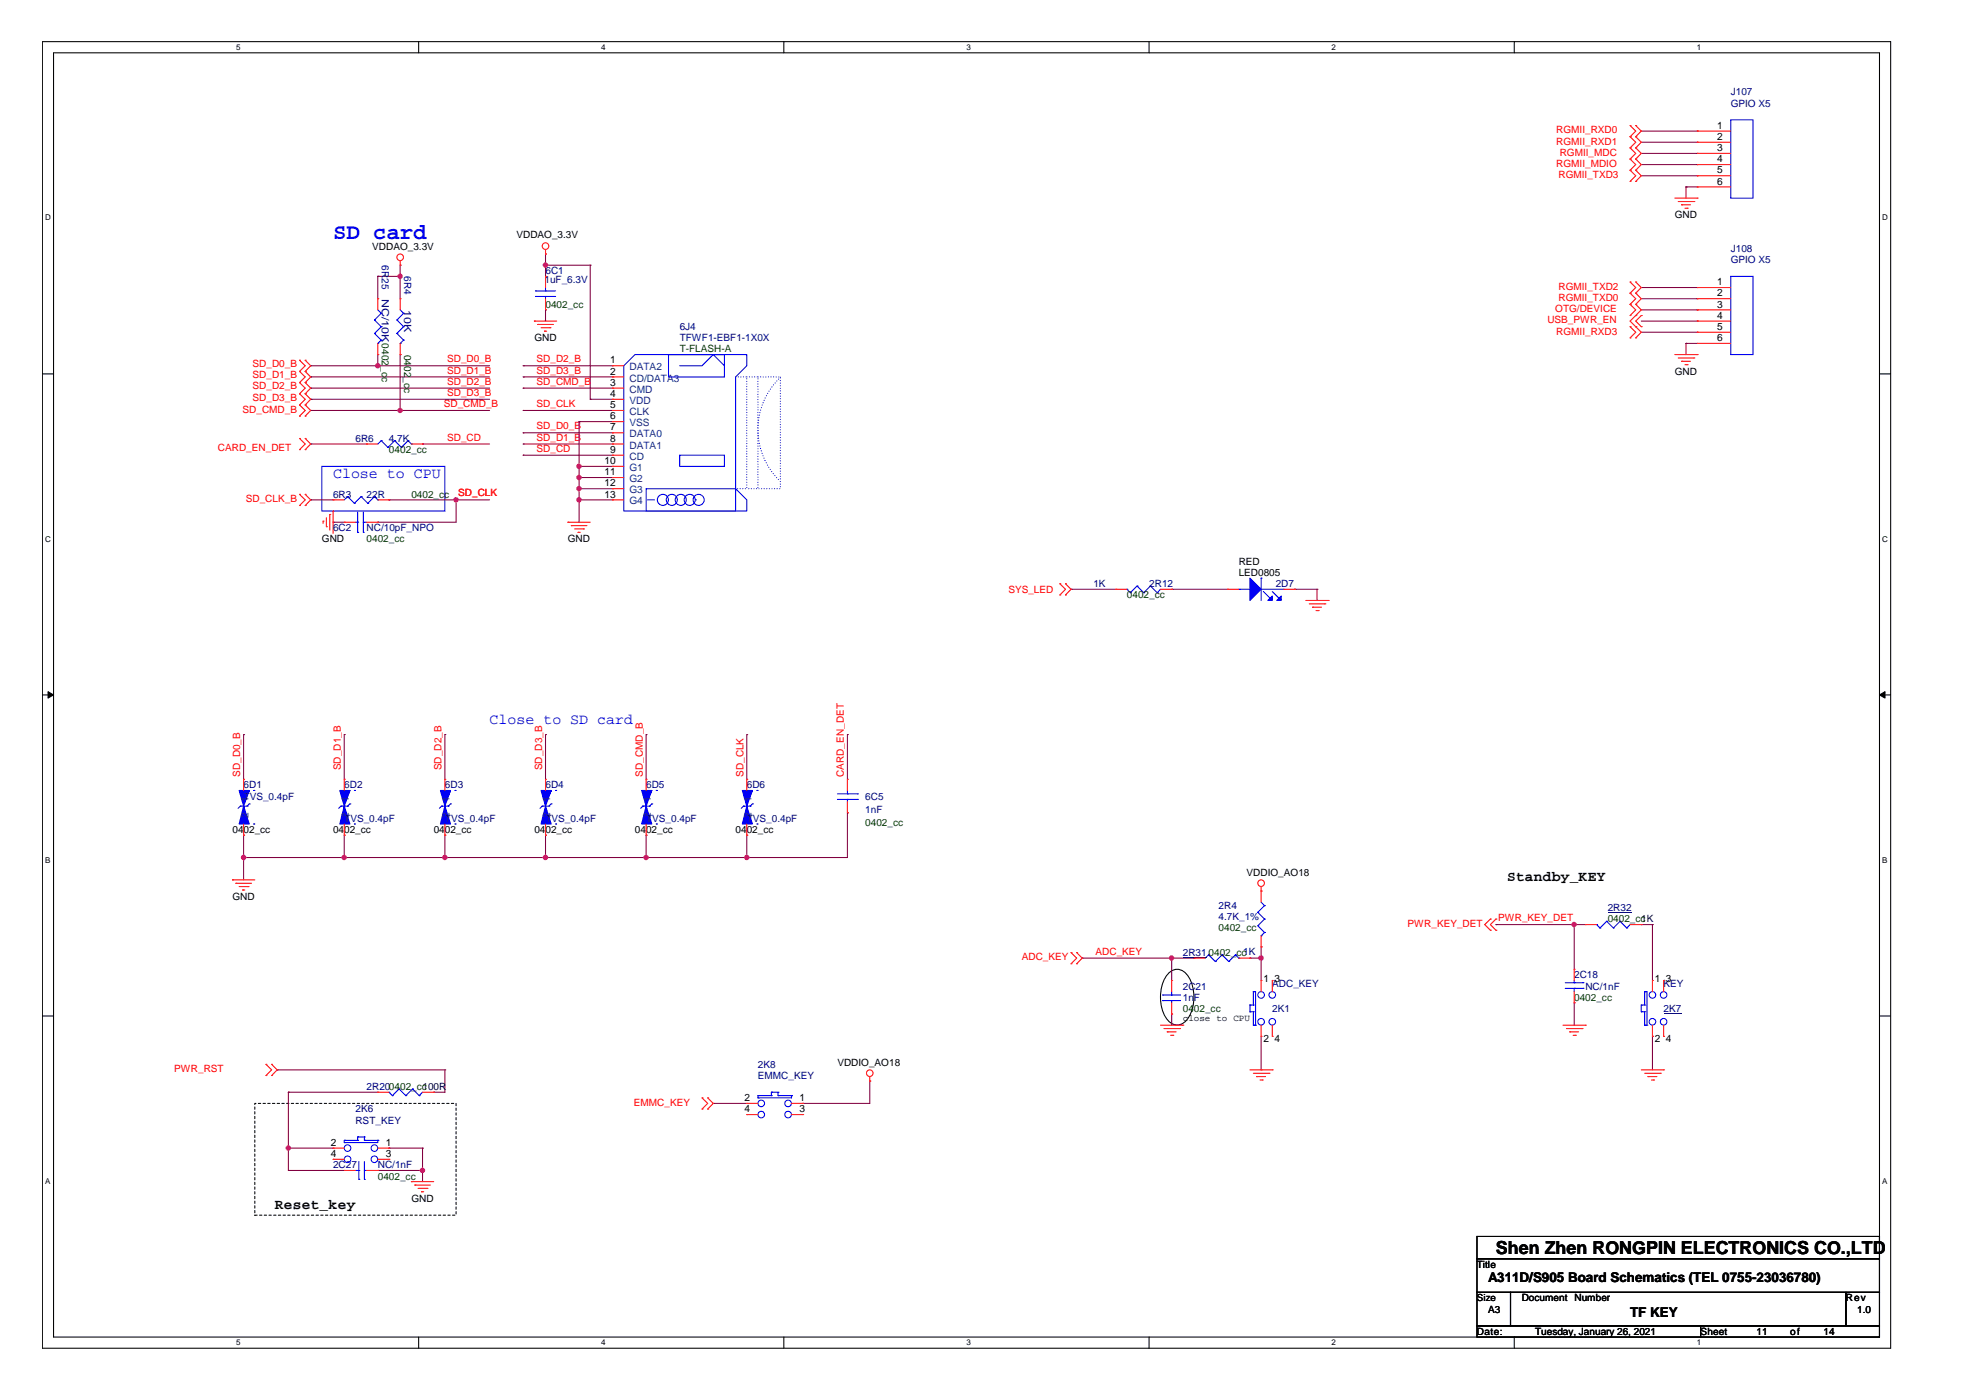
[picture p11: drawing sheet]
<svg xmlns="http://www.w3.org/2000/svg" width="297mm" height="210mm" viewBox="0 0 297 210" stroke-linecap="round" stroke-linejoin="round" font-family="sans-serif">
<path d="M6.3 6.2h277.1v195.9h-277.1zM8 7.9h273.7v192.6h-273.7z" fill="none" stroke="#000" stroke-width=".16"/>
<g fill="#fff">
<path d="M35.4 6.4h.7v1.4h-.7z"/>
<path d="M35.4 200.6h.7v1.4h-.7z"/>
</g>
<path d="M62.7 6.2v1.7M62.7 200.5v1.6" fill="none" stroke="#000" stroke-width=".16"/>
<g fill="#fff">
<path d="M90.1 6.4h.7v1.4h-.7z"/>
<path d="M90.1 200.6h.7v1.4h-.7z"/>
</g>
<path d="M117.5 6.2v1.7M117.5 200.5v1.6" fill="none" stroke="#000" stroke-width=".16"/>
<g fill="#fff">
<path d="M144.8 6.4h.7v1.4h-.7z"/>
<path d="M144.8 200.6h.7v1.4h-.7z"/>
</g>
<path d="M172.2 6.2v1.7M172.2 200.5v1.6" fill="none" stroke="#000" stroke-width=".16"/>
<g fill="#fff">
<path d="M199.6 6.4h.6v1.4h-.6z"/>
<path d="M199.6 200.6h.6v1.4h-.6z"/>
</g>
<path d="M226.9 6.2v1.7M226.9 200.5v1.6" fill="none" stroke="#000" stroke-width=".16"/>
<g fill="#fff">
<path d="M254.3 6.4h.7v1.4h-.7z"/>
<path d="M254.3 200.6h.7v1.4h-.7z"/>
<path d="M6.8 32h.8v1.3h-.8z"/>
<path d="M282.1 32h.9v1.3h-.9z"/>
<path d="M6.8 80.1h.8v1.4h-.8z"/>
<path d="M282.1 80.1h.9v1.4h-.9z"/>
</g>
<path d="M6.3 56.1h1.7M281.7 56.1h1.7" fill="none" stroke="#000" stroke-width=".16"/>
<g fill="#fff">
<path d="M6.8 128.3h.8v1.3h-.8z"/>
<path d="M282.1 128.3h.8v1.3h-.8z"/>
</g>
<path d="M6.3 104.2h1.7M281.7 104.2h1.7" fill="none" stroke="#000" stroke-width=".16"/>
<g fill="#000" stroke="#000" stroke-width=".15">
<path d="M7.2 103.7l.8 .5-.8 .5z" fill-rule="evenodd"/>
<path d="M281.7 104.2l.8-.5v1z" fill-rule="evenodd"/>
</g>
<g fill="#fff">
<path d="M6.8 176.4h.8v1.3h-.8z"/>
<path d="M282.1 176.4h.8v1.3h-.8z"/>
</g>
<path d="M6.3 152.3h1.7M175 146a1.83 1.83 0 0 1 3.2 .6 6.1 6.1 0 0 1-.4 6.4 1.73 1.73 0 0 1-2.8 0 6 6 0 0 1 0-7zM281.7 152.3h1.7M221.4 185.4h60.3v3.3h-60.3zM221.4 188.7h60.3v5.1h-60.3zM221.4 193.8h5v5h-5zM221.4 198.8h33.5v1.7h-33.5zM226.4 193.8h50.2v5h-50.2zM254.9 198.8h26.8v1.7h-26.8zM276.6 193.8h5.1v5h-5.1z" fill="none" stroke="#000" stroke-width=".16"/>
<g fill="none" stroke="#00f" stroke-width=".16">
<path d="M259.4 18h3.3v11.7h-3.3zM56.1 48h.1M56.1 50h.1M56.1 48l1 1M56.1 50l1 1M56.6 51.5h.1M56.6 46.5l.5 .5M57.1 47h.1M57.1 49h.1M57.1 51h.1M57.1 47l-1 1M57.1 49l-1 1"/>
<path d="M57.1 51l-.5 .5M59.5 48h.1M59.5 50h.1M59.5 48l1 1M59.5 50l1 1M60 51.5h.1M60 46.5l.5 .5M60.5 47h.1M60.5 49h.1M60.5 51h.1M60.5 47l-1 1M60.5 49l-1 1"/>
<path d="M60.5 51l-.5 .5M80.3 43.6h.1M80.3 44.5h.1M80.3 43.6h3M80.3 44.5h3M81.8 44.5h.1M81.8 43.6h.1M81.8 43.1v.5M81.8 44.5v.3M93.5 54.8l1.7-1.6h16.7v1.6l-1.7 1.7v16.8l1.7 1.6v1.7h-18.4zM100.2 53.2h8.4v3.3h-8.4zM101.9 54.8h3.3l1.7-1.6 1.7 1.6"/>
<path d="M259.4 41.4h3.3v11.8h-3.3zM48.2 69.9h18.5v6.7h-18.5zM52.1 74.5h.1M52.1 74.5l-.5 .4M52.1 74.5l1 1M53.1 75.5h.1M53.3 78.3h.3M53.6 78.3h.1M53.6 79.8h.1M53.6 76.8v3M54.1 74.5h.1M54.1 74.5l-1 1"/>
<path d="M54.1 74.5l1 1M54.5 79.8h.1M54.5 78.3h.1M54.5 78.3h.4M54.5 76.8v3M55.1 75.5h.1M56.1 74.5h.1M56.1 74.5l-1 1M56.1 74.5l.5 .4M56.6 74.9h.1M57.1 66.1h.1M57.1 66.1l-.5 .5"/>
<path d="M57.1 66.1l1 1M58.1 67.1h.1M59.1 66.1h.1M59.1 66.1l-1 1M59.1 66.1l1 1M60.1 67.1h.1M61.2 66.1h.1M61.2 66.1l-1.1 1M61.2 66.1l.4 .5M61.6 66.6h.1M96.8 73.3h13.4v3.3h-13.4zM101.9 68.2h6.7v1.7h-6.7z"/>
<path d="M168.9 88.4h.1M168.9 88.4l.5 .5M169.4 88.9h.1M170.4 87.9h.1M170.4 87.9l1 1M170.4 87.9l-1 1M171.4 88.9h.1M172.4 87.9h.1M172.4 87.9l1 1M172.4 87.9l-1 1M173.4 88.9h.1M173.9 88.4l-.5 .5"/>
<path d="M185.6 88.4h.1M185.6 88.4h1.7M189 86.7h.1M189 88.4h3.4M189 86.7v3.3M189.3 88.7l1 1M190.3 89.7h.1M190.7 88.7l1 1M191.7 89.7h.1M192.4 88.4h.1M38 118.5h.1M53.1 118.5h.1"/>
<path d="M68.2 118.5h.1M83.3 118.5h.1M98.4 118.5h.1M113.4 118.5h.1M125.5 119h3M125.5 119.9h3M127 119.9h.1M127 119h.1M127 118.5v.5M127 119.9v.3M128.5 119h.1M128.5 119.9h.1"/>
<path d="M36 120.9h.1M36 120.9h1M36 120.9l-.3 .3M37 120.9h.1M37.4 120.5h.1M37.4 120.5l-.4 .4M38 123.5h.1M51.1 120.9h.1M51.1 120.9h1M51.1 120.9l-.3 .3M52.1 120.9h.1M52.4 120.5h.1"/>
<path d="M52.4 120.5l-.3 .4M53.1 123.5h.1M66.2 120.9h.1M66.2 120.9h1M66.2 120.9l-.4 .3M67.2 120.9h.1M67.5 120.5h.1M67.5 120.5l-.3 .4M68.2 123.5h.1M81.3 120.9h.1M81.3 120.9h1M81.3 120.9l-.4 .3"/>
<path d="M82.3 120.9h.1M82.6 120.5h.1M82.6 120.5l-.3 .4M83.3 123.5h.1M96.3 120.9h.1M96.3 120.9h1M96.3 120.9l-.3 .3M97.3 120.9h.1M97.7 120.5h.1M97.7 120.5l-.4 .4M98.4 123.5h.1M111.4 120.9h.1"/>
<path d="M111.4 120.9h1M111.4 120.9l-.3 .3M112.4 120.9h.1M112.8 120.5h.1M112.8 120.5l-.4 .4M113.4 123.5h.1M188.5 136.8h.1M188.5 138.8h.1M188.5 136.8l1 1M188.5 138.8l1 1M189 135.3l.5 .5M189.5 135.8h.1"/>
<path d="M189.5 137.8h.1M189.5 139.8h.1M189.5 135.8l-1 1M189.5 137.8l-1 1M189.5 139.8l-.5 .5M239.3 138.6h.1M239.3 138.6l.5 .5M239.8 139.1h.1M240.8 138.1h.1M240.8 138.1l1 1M240.8 138.1l-1 1M241.8 139.1h.1"/>
<path d="M242.8 138.1h.1M242.8 138.1l1 1M242.8 138.1l-1 1M243.8 139.1h.1M244.3 138.6l-.5 .5M174.3 149.2h.1M174.3 150h.1M174.3 149.2h2.6M174.3 150h2.6M175.6 150h.1M175.6 149.2h.1M175.6 148.7v.5"/>
<path d="M175.6 150v.4M181.1 143.2h.1M181.1 143.2l-.5 .5M181.1 143.2l1 1M182.1 144.2h.1M183.1 143.2h.1M183.1 143.2l-1 1M183.1 143.2l1 1M184.1 144.2h.1M185.2 143.2h.1M185.2 143.2l-1.1 1M185.2 143.2l.4 .5"/>
<path d="M185.6 143.7h.1M187.3 151.7h.1M187.3 150.7h.1M187.3 151.7h.5M187.3 150.7h.5M187.3 150.7v1M187.8 153.7h.1M187.8 151.7h.1M187.8 150.7h.1M187.8 148.7h.1M187.8 153.7h.4M187.8 148.7h.4v5"/>
<path d="M187.8 148.7v2M187.8 151.7v2M188.2 153.7h.1M189 140.3h.1M234.6 148.2h2.7M234.6 147.3h2.7M235.9 147.3h.1M235.9 148.2h.1M235.9 147v.3M235.9 148.2v.5M237.3 148.2h.1M237.3 147.3h.1"/>
<path d="M246 151.7h.1M246 150.7h.1M246 151.7h.5M246 150.7v1M246 150.7h.5M246.5 153.7h.1M246.5 151.7h.1M246.5 150.7h.1M246.5 148.7h.1M246.5 148.7h.3v5M246.5 153.7h.3M246.5 148.7v2"/>
<path d="M246.5 151.7v2M246.8 153.7h.1M51.6 171.3h.1M51.6 171h.1M51.6 171v.3M51.6 171h2M53.3 175.5h.5M53.6 171h.1M53.6 170.5h.1M53.6 170.5v.5M53.6 170.5h1M53.8 176.8h.1"/>
<path d="M53.8 175.5h.1M53.8 174.1v2.7M54.6 175.5h.1M54.6 176.8h.1M54.6 170.5h.1M54.6 171h.1M54.6 175.5h.3M54.6 170.5v.5M54.6 174.1v2.7M54.6 171h2M56.6 171h.1M56.6 171v.3h-5"/>
<path d="M58.3 163.8h.1M58.3 163.8l.5 .5M58.8 164.3h.1M59.8 163.3h.1M59.8 163.3l1 1M59.8 163.3l-1 1M60.8 164.3h.1M61.8 163.3h.1M61.8 163.3l1 1M61.8 163.3l-1 1M62.8 164.3h.1M63.3 163.8l-.5 .5"/>
<path d="M113.6 164.6h.1M113.6 164.3h.1M113.6 164.3v.3M113.6 164.3h2M115.6 164.3h.1M115.6 163.8h.1M115.6 163.8v.5M115.6 163.8h1M116.6 163.8h.1M116.6 164.3h.1M116.6 164.3h2M116.6 163.8v.5"/>
<path d="M118.6 164.3h.1M118.6 164.3v.3h-5"/>
<circle cx="99.3" cy="74.9" r=".83"/>
<circle cx="100.7" cy="74.9" r=".83"/>
<circle cx="102" cy="74.9" r=".83"/>
<circle cx="103.4" cy="74.9" r=".83"/>
<circle cx="104.7" cy="74.9" r=".83"/>
<circle cx="189" cy="149.2" r=".5"/>
<circle cx="189" cy="153.2" r=".5"/>
<circle cx="190.7" cy="149.2" r=".5"/>
<circle cx="190.7" cy="153.2" r=".5"/>
<circle cx="247.6" cy="149.2" r=".5"/>
<circle cx="247.6" cy="153.2" r=".5"/>
<circle cx="249.3" cy="149.2" r=".5"/>
<circle cx="249.3" cy="153.2" r=".5"/>
<circle cx="52.1" cy="172.1" r=".5"/>
<circle cx="52.1" cy="173.8" r=".5"/>
<circle cx="56.1" cy="172.1" r=".5"/>
<circle cx="56.1" cy="173.8" r=".5"/>
<circle cx="114.1" cy="165.4" r=".5"/>
<circle cx="114.1" cy="167.1" r=".5"/>
<circle cx="118.1" cy="165.4" r=".5"/>
<circle cx="118.1" cy="167.1" r=".5"/>
</g>
<path d="M38.2 165.4h30.2v16.8h-30.2z" fill="none" stroke="#000" stroke-width=".16" stroke-dasharray=".4 .4"/>
<g fill="none" stroke="#800040" stroke-width=".16">
<path d="M246 19.6h8.4M254.4 19.6h.1M60 39.8h.1M60 39.8v5M81.8 39.8h.1M81.8 38.1h.1M81.8 38.1v3.3M81.8 39.8h6.7M88.5 39.8h.1M88.5 39.8v20.1M246 23h8.4M246 24.7h8.4"/>
<path d="M246 26.4h8.4M246 21.3h8.4M252.7 28h.1M252.7 28h1.7M252.7 28v1.7M254.4 23h.1M254.4 24.7h.1M254.4 26.4h.1M254.4 21.3h.1M46.6 56.5h.1M46.6 58.2h.1M46.6 59.9h.1"/>
<path d="M46.6 54.8h.1M46.6 59.9h26.8M46.6 56.5h26.8M46.6 54.8h26.8M46.6 58.2h26.8M56.6 54.8h.1M56.6 41.4h.1M56.6 53.2h.1M56.6 41.4v3.4M56.6 53.2v1.6M56.6 41.4h3.4M60 41.4h.1"/>
<path d="M60 53.2h.1M60 53.2v8.3M78.4 54.8h.1M78.4 56.5h.1M78.4 58.2h.1M78.4 56.5h13.4M78.4 54.8h13.4M78.4 58.2h13.4M81.8 46.5h.1M81.8 46.5v1.6M88.5 59.9h.1M88.5 59.9h3.3"/>
<path d="M246 43.1h8.4M246 44.8h8.4M246 46.5h8.4M246 48.1h8.4M246 49.8h8.4M252.7 51.5h.1M252.7 51.5v1.7M252.7 51.5h1.7M254.4 43.1h.1M254.4 44.8h.1M254.4 46.5h.1M254.4 48.1h.1"/>
<path d="M254.4 49.8h.1M46.6 74.9h.1M46.6 61.5h.1M46.6 66.6h.1M46.6 66.6h8.3M46.6 74.9h3.3M46.6 61.5h26.8M49.9 78.3h.1M49.9 78.3h1.7M56.6 78.3h.1M58.3 74.9h.1M58.3 74.9h15.1"/>
<path d="M60 61.5h.1M63.3 66.6h.1M63.3 66.6h10.1M68.4 74.9h.1M68.4 74.9v3.4h-11.8M78.4 61.5h.1M78.4 64.9h.1M78.4 66.6h.1M78.4 68.2h.1M78.4 66.6h13.4M78.4 61.5h13.4M78.4 64.9h13.4"/>
<path d="M78.4 68.2h13.4M86.8 71.6h.1M86.8 69.9h.1M86.8 73.3h.1M86.8 74.9h.1M86.8 63.2h.1M86.8 74.9h5M86.8 71.6h5M86.8 63.2v15.1M86.8 73.3h5M86.8 63.2h5M86.8 69.9h5"/>
<path d="M160.5 88.4h.1M160.5 88.4h6.7M175.6 88.4h.1M175.6 88.4h8.4M194 88.4h.1M194 88.4h3.4M197.4 88.4h.1M197.4 88.4v1.6M36.5 110.1h.1M36.5 110.1v6.7M51.6 110.1h.1M51.6 110.1v6.7"/>
<path d="M66.7 110.1h.1M66.7 110.1v6.7M81.8 110.1h.1M81.8 110.1v6.7M96.8 110.1h.1M96.8 110.1v6.7M111.9 110.1h.1M111.9 110.1v6.7M127 110.1h.1M127 110.1v6.7M36.5 128.6h.1M36.5 125.2h.1"/>
<path d="M36.5 125.2v6.7M51.6 128.6h.1M51.6 125.2h.1M51.6 125.2v3.4M66.7 125.2h.1M66.7 128.6h.1M66.7 125.2v3.4M81.8 125.2h.1M81.8 128.6h.1M81.8 125.2v3.4M96.8 125.2h.1M96.8 128.6h.1"/>
<path d="M96.8 125.2v3.4M111.9 125.2h.1M111.9 128.6h.1M111.9 125.2v3.4M127 121.9h.1M127 121.9v6.7h-90.5M224.2 138.6h.1M224.2 138.6h13.4M235.9 138.6h.1M235.9 138.6v6.7M246 138.6h.1M246 138.6h1.6"/>
<path d="M247.6 138.6h.1M247.6 138.6v8.4M162.2 143.7h.1M162.2 143.7h16.7M175.6 143.7h.1M175.6 152h.1M175.6 143.7v3.3M175.6 152v1.7M187.3 143.7h.1M187.3 143.7h1.7M189 143.7h.1M189 142h.1"/>
<path d="M189 142v5M189 155.4v5M235.9 150.4h.1M235.9 150.4v3.3M247.6 155.4h.1M247.6 155.4v5M41.5 160.4h.1M41.5 160.4h25.2M43.2 172.1h.1M43.2 163.8h.1M43.2 175.5h.1M43.2 172.1h6.7"/>
<path d="M43.2 163.8v11.7M43.2 163.8h13.4M43.2 175.5h8.4M56.6 175.5h.1M56.6 175.5h6.7M58.3 172.1h.1M58.3 172.1h5M63.3 172.1h.1M63.3 175.5h.1M63.3 172.1v5.1M65 163.8h.1M66.7 160.4h.1"/>
<path d="M66.7 160.4v3.4h-1.7M106.9 165.4h.1M106.9 165.4h5M120.3 165.4h.1M130.4 162.1h.1M130.4 162.1v3.3h-10.1M189 160.4h.1"/>
</g>
<g fill="#f0f" stroke="#f0f" stroke-width=".16">
<circle cx="81.7" cy="128.6" r=".33"/>
<circle cx="66.7" cy="128.6" r=".33"/>
<circle cx="81.7" cy="39.7" r=".33"/>
<circle cx="111.9" cy="128.6" r=".33"/>
<circle cx="96.8" cy="128.6" r=".33"/>
<circle cx="60" cy="41.4" r=".33"/>
<circle cx="56.6" cy="54.8" r=".33"/>
<circle cx="86.8" cy="71.6" r=".33"/>
<circle cx="86.8" cy="73.3" r=".33"/>
<circle cx="86.8" cy="74.9" r=".33"/>
<circle cx="86.8" cy="69.9" r=".33"/>
<circle cx="68.3" cy="74.9" r=".33"/>
<circle cx="60" cy="61.5" r=".33"/>
<circle cx="51.6" cy="128.6" r=".33"/>
<circle cx="36.5" cy="128.6" r=".33"/>
<circle cx="189" cy="143.6" r=".33"/>
<circle cx="175.6" cy="143.6" r=".33"/>
<circle cx="235.9" cy="138.6" r=".33"/>
<circle cx="43.2" cy="172.1" r=".33"/>
<circle cx="63.3" cy="175.5" r=".33"/>
</g>
<g fill="none" stroke="#f00" stroke-width=".16">
<path d="M244.3 18.8h.1M244.3 18.8l.8 .8-.8 .9M245.1 18.8h.1M245.1 18.8l.9 .8-.9 .9M254.4 19.6h.1M254.4 19.6h5M60 39.8h.1M60 39.1v.7M81.8 38.1h.1M81.8 37.4v.7M244.3 23.8h.1M244.3 22.2h.1"/>
<path d="M244.3 25.5h.1M244.3 27.2h.1M244.3 20.5h.1M244.3 22.2l.8 .8-.8 .8M244.3 23.8l.8 .9-.8 .8M244.3 25.5l.8 .9-.8 .8M244.3 20.5l.8 .8-.8 .9M245.1 22.2h.1M245.1 23.8h.1M245.1 25.5h.1M245.1 27.2h.1M245.1 20.5h.1"/>
<path d="M245.1 22.2l.9 .8-.9 .8M245.1 23.8l.9 .9-.9 .8M245.1 25.5l.9 .9-.9 .8M245.1 20.5l.9 .8-.9 .9M251 29.7h3.4M251.5 30.2h2.4M252 30.7h.1M252 30.7h1.3M252.5 31.2h.4M252.9 31.2h.1M253.9 30.2h.1M254.4 29.7h.1"/>
<path d="M254.4 21.3h.1M254.4 23h.1M254.4 24.7h.1M254.4 26.4h.1M254.4 28h.1M254.4 21.3h5M254.4 23h5M254.4 24.7h5M254.4 26.4h5M254.4 28h5M44.9 59h.1M44.9 57.4h.1"/>
<path d="M44.9 55.7h.1M44.9 54h.1M44.9 59l.8 .9-.8 .8M44.9 57.4l.8 .8-.8 .8M44.9 54l.8 .8-.8 .9M44.9 55.7l.8 .8-.8 .9M45.7 59h.1M45.7 57.4h.1M45.7 54h.1M45.7 55.7h.1M45.7 59l.9 .9-.9 .8M45.7 57.4l.9 .8-.9 .8"/>
<path d="M45.7 54l.9 .8-.9 .9M45.7 55.7l.9 .8-.9 .9M56.6 44.8h.1M56.6 53.2h.1M56.6 44.8v1.7M56.6 51.5v1.7M60 44.8h.1M60 53.2h.1M60 44.8v1.7M60 51.5v1.7M80.1 48.1h.1M80.1 48.1h3.3"/>
<path d="M80.6 48.6h.1M80.6 48.6h2.3M81.1 49.1h1.3M81.6 49.7h.1M81.6 49.7h.3M81.8 46.5h.1M81.8 41.4h.1M81.8 41.4v1.7M81.8 44.8v1.7M82.4 49.1h.1M91.8 56.5h.1M91.8 58.2h.1"/>
<path d="M91.8 59.9h.1M91.8 54.8h.1M91.8 56.5h1.7M91.8 58.2h1.7M91.8 59.9h1.7M91.8 54.8h1.7M244.3 50.7h.1M244.3 49h.1M244.3 44h.1M244.3 42.3h.1M244.3 45.6h.1M244.3 47.3h.1"/>
<path d="M244.3 49l.8 .8-.8 .9M244.3 42.3l.8 .8-.8 .9M244.3 44l.8 .8-.8 .8M244.3 45.6l.8 .9-.8 .8M245.1 49h.1M245.1 50.7h.1M245.1 42.3h.1M245.1 44h.1M245.1 45.6h.1M245.1 47.3h.1M245.1 47.3l-.8 .8 1.7 1.7-.9 .9M245.1 42.3l.9 .8-.9 .9"/>
<path d="M245.1 44l.9 .8-.9 .8M245.1 45.6l.9 .9-.9 .8M246 49h.1M246 47.3h.1M246 47.3l-.9 .8 .9 .9M251 53.2h3.4M251.5 53.7h2.4M252 54.2h.1M252 54.2h1.3M252.5 54.7h.4M252.9 54.7h.1M253.9 53.7h.1"/>
<path d="M254.4 53.2h.1M254.4 43.1h.1M254.4 44.8h.1M254.4 46.5h.1M254.4 48.1h.1M254.4 49.8h.1M254.4 51.5h.1M254.4 48.1h5M254.4 43.1h5M254.4 44.8h5M254.4 46.5h5M254.4 49.8h5"/>
<path d="M254.4 51.5h5M44.9 74.1h.1M44.9 75.8h.1M44.9 60.7h.1M44.9 62.4h.1M44.9 65.7h.1M44.9 67.4h.1M44.9 74.1l.8 .8-.8 .9M44.9 60.7l.8 .8-.8 .9M44.9 65.7l.8 .9-.8 .8M45.7 75.8h.1M45.7 74.1h.1"/>
<path d="M45.7 62.4h.1M45.7 60.7h.1M45.7 67.4h.1M45.7 65.7h.1M45.7 74.1l.9 .8-.9 .9M45.7 60.7l.9 .8-.9 .9M45.7 65.7l.9 .9-.9 .8M48.4 78.1h.1M48.4 78.1v.4M48.9 79h.1M48.9 77.6v1.4M49.4 77.1h.1"/>
<path d="M49.4 77.1v2.4M49.9 76.6h.1M49.9 74.9h.1M49.9 76.6v3.4M49.9 74.9h1.7M51.6 78.3h.1M51.6 78.3h1.7M54.9 66.6h.1M54.9 78.3h1.7M54.9 66.6h1.7M56.6 78.3h.1M56.6 74.9h1.7"/>
<path d="M58.3 74.9h.1M61.6 66.6h1.7M63.3 66.6h.1M85.1 78.3h.1M85.1 78.3h3.4M85.6 78.8h.1M85.6 78.8h2.4M86.1 79.3h1.4M86.6 79.8h.1M86.6 79.8h.4M87.5 79.3h.1M91.8 61.5h.1"/>
<path d="M91.8 63.2h.1M91.8 64.9h.1M91.8 66.6h.1M91.8 68.2h.1M91.8 69.9h.1M91.8 71.6h.1M91.8 73.3h.1M91.8 74.9h.1M91.8 61.5h1.7M91.8 63.2h1.7M91.8 64.9h1.7M91.8 66.6h1.7"/>
<path d="M91.8 68.2h1.7M91.8 69.9h1.7M91.8 71.6h1.7M91.8 73.3h1.7M91.8 74.9h1.7M158.8 89.2h.1M158.8 87.5h.1M158.8 87.5l.9 .9-.9 .8M159.7 87.5h.1M159.7 89.2h.1M159.7 87.5l.8 .9-.8 .8M167.2 88.4h.1"/>
<path d="M167.2 88.4h1.7M173.9 88.4h1.7M175.6 88.4h.1M184 88.4h.1M184 88.4h1.6M192.4 88.4h1.6M194 88.4h.1M195.7 90h3.4M196.2 90.5h2.4M196.7 91h.1M196.7 91h1.3M197.2 91.5h.4"/>
<path d="M197.6 91.5h.1M198.6 90.5h.1M199.1 90h.1M36.5 116.8h.1M36.5 116.8v1.7M51.6 116.8h.1M51.6 116.8v1.7M66.7 116.8h.1M66.7 116.8v1.7M81.8 116.8h.1M81.8 116.8v1.7M96.8 116.8h.1"/>
<path d="M96.8 116.8v1.7M111.9 116.8h.1M111.9 116.8v1.7M127 116.8h.1M127 116.8v1.7M34.8 131.9h.1M34.8 131.9h3.4M35.3 132.4h.1M35.3 132.4h2.4M35.8 132.9h1.4M36.4 133.4h.1M36.4 133.4h.3"/>
<path d="M36.5 125.2h.1M36.5 123.5v1.7M37.2 132.9h.1M51.6 125.2h.1M51.6 123.5v1.7M66.7 125.2h.1M66.7 123.5v1.7M81.8 125.2h.1M81.8 123.5v1.7M96.8 125.2h.1M96.8 123.5v1.7M111.9 125.2h.1"/>
<path d="M111.9 123.5v1.7M127 121.9h.1M127 120.2v1.7M189 133.6h.1M189 132.9v2.4M223.4 139.5h.1M223.4 137.8h.1M223.4 137.8l-.9 .8 .9 .9M224.2 139.5h.1M224.2 137.8h.1M224.2 137.8l-.8 .8 .8 .9M237.6 138.6h.1"/>
<path d="M237.6 138.6h1.7M244.3 138.6h1.7M246 138.6h.1M39.9 159.6h.1M39.9 159.6l.8 .8-.8 .9M40.7 159.6h.1M40.7 159.6l.8 .8-.8 .9M160.5 144.5h.1M160.5 142.8h.1M160.5 142.8l.9 .9-.9 .8M161.4 142.8h.1M161.4 144.5h.1"/>
<path d="M161.4 142.8l.8 .9-.8 .8M173.9 153.7h3.4M174.4 154.2h2.4M174.9 154.7h.1M174.9 154.7h1.4M175.4 155.2h.4M175.6 152h.1M175.6 147h.1M175.6 147v1.7M175.6 150.4v1.6M175.8 155.2h.1M176.8 154.2h.1"/>
<path d="M177.3 153.7h.1M178.9 143.7h.1M178.9 143.7h1.7M185.6 143.7h1.7M187.3 143.7h.1M189 142h.1M189 147h.1M189 155.4h.1M189 140.3v1.7M189 147v1.7M189 153.7v1.7M190.7 147h.1"/>
<path d="M190.7 155.4h.1M190.7 147v1.7M190.7 153.7v1.7M234.2 153.7h3.4M234.8 154.2h2.3M235.2 154.7h.1M235.2 154.7h1.4M235.8 155.2h.3M235.9 145.3h.1M235.9 150.4h.1M235.9 145.3v1.7M235.9 148.7v1.7"/>
<path d="M236.1 155.2h.1M237.1 154.2h.1M237.6 153.7h.1M247.6 147h.1M247.6 155.4h.1M247.6 147v1.7M247.6 153.7v1.7M249.3 147h.1M249.3 155.4h.1M249.3 147v1.7M249.3 153.7v1.7M39.9 161.3h.1"/>
<path d="M40.7 161.3h.1M49.9 172.1h.1M49.9 173.8h.1M49.9 172.1h1.7M49.9 173.8h1.7M51.6 175.5h.1M51.6 175.5h1.7M54.9 175.5h1.7M56.6 163.8h.1M56.6 175.5h.1M56.6 163.8h1.7M56.6 172.1h1.7"/>
<path d="M56.6 173.8h1.7M58.3 172.1h.1M58.3 173.8h.1M61.6 177.2h.1M61.6 177.2h3.4M62.2 177.7h.1M62.2 177.7h2.3M62.7 178.2h1.3M63.2 178.7h.1M63.2 178.7h.3M63.3 163.8h1.7M64 178.2h.1"/>
<path d="M65 163.8h.1M105.2 166.3h.1M105.2 164.6h.1M105.2 164.6l.9 .8-.9 .9M106.1 164.6h.1M106.1 166.3h.1M106.1 164.6l.8 .8-.8 .9M111.9 165.4h.1M111.9 167.1h.1M111.9 165.4h1.7M111.9 167.1h1.7M118.6 165.4h1.7"/>
<path d="M118.6 167.1h1.7M120.3 165.4h.1M120.3 167.1h.1M130.4 162.1h.1M130.4 161.4v.7M187.3 160.4h3.4M187.8 160.9h2.4M188.3 161.4h.1M188.3 161.4h1.4M188.8 161.9h.4M189.2 161.9h.1M190.2 160.9h.1"/>
<path d="M190.7 160.4h.1M246 160.4h3.3M246.5 160.9h2.3M247 161.4h.1M247 161.4h1.3M247.5 161.9h.3M247.8 161.9h.1M248.8 160.9h.1M249.3 160.4h.1"/>
<circle cx="60" cy="38.6" r=".5"/>
<circle cx="81.8" cy="36.9" r=".5"/>
<circle cx="189" cy="132.4" r=".5"/>
<circle cx="130.3" cy="160.9" r=".5"/>
</g>
<g fill="#00f" stroke="#00f" stroke-width=".16">
<path d="M81.8 120.9v.3v-.3l.8 2.6h-1.5z" fill-rule="evenodd"/>
<path d="M81.1 118.5h1.5l-.8 1.7 .8-1.7-.8 2.4z" fill-rule="evenodd"/>
<path d="M66.7 120.9v.3v-.3l.8 2.6h-1.5z" fill-rule="evenodd"/>
<path d="M66 118.5h1.5l-.8 1.7 .8-1.7-.8 2.4z" fill-rule="evenodd"/>
<path d="M96.8 120.9v.3v-.3l.9 2.6h-1.5z" fill-rule="evenodd"/>
<path d="M96.2 118.5h1.5l-.9 1.7 .9-1.7-.9 2.4z" fill-rule="evenodd"/>
<path d="M36.5 120.9v.3v-.3l.9 2.6h-1.6z" fill-rule="evenodd"/>
<path d="M35.8 118.5h1.6l-.9 1.7 .9-1.7-.9 2.4z" fill-rule="evenodd"/>
<path d="M111.9 120.9v.3v-.3l.9 2.6h-1.6z" fill-rule="evenodd"/>
<path d="M111.2 118.5h1.6l-.9 1.7 .9-1.7-.9 2.4z" fill-rule="evenodd"/>
<path d="M187.3 86.7l1.7 1.7-1.7 1.6z" fill-rule="evenodd"/>
<path d="M190 90l.7-.6v.6z" fill-rule="evenodd"/>
<path d="M192 89.4v.6h-.7z" fill-rule="evenodd"/>
<path d="M51.6 120.9v.3v-.3l.8 2.6h-1.5z" fill-rule="evenodd"/>
<path d="M50.9 118.5h1.5l-.8 1.7 .8-1.7-.8 2.4z" fill-rule="evenodd"/>
</g>
<path d="M110.2 56.5h1.7v16.8h-1.7M111.9 56.5h1.7v16.8h-1.7M113.6 56.5h3.3v16.8h-3.3M117 56.6a10.7 10.7 0 0 0-.2 15.4" fill="none" stroke="#00f" stroke-width=".16" stroke-dasharray="0 .4"/>
<path d="M97 74.9h7.2M104.2 74.9h.1" fill="none" stroke="#00f" stroke-width=".16" stroke-dasharray="1.1 7.1"/>
<path d="M240.9 136.8h3.6M177.3 143.5h3.5M249.3 151.9h2.7" fill="none" stroke="#000080" stroke-width=".15"/>
<text font-size="3.4" fill="#00f" x="49.9" y="35.9">SD card</text>
<text font-size="2.7" x="224.2" y="188">Shen Zhen RONGPIN ELECTRONICS CO.,LTD</text>
<g font-size="2.2" fill="#00f">
<text x="49.9" y="71.7">Close to CPU</text>
<text x="73.4" y="108.6">Close to SD card</text>
</g>
<g font-size="2.2">
<text x="225.9" y="132.1">Standby_KEY</text>
<text x="41.2" y="181.3">Reset_key</text>
</g>
<g font-size="2">
<text x="223" y="192.3">A311D/S905 Board Schematics (TEL 0755-23036780)</text>
<text x="244.3" y="197.5">TF KEY</text>
</g>
<g font-size="1.5" fill="#000080">
<text x="259.4" y="14.3">J107</text>
<text x="259.4" y="16">GPIO X5</text>
<text x="57.2" y="39.8" transform="rotate(90 57.2 39.8)">6R</text>
<text x="57.2" y="41.7" transform="rotate(90 57.2 41.7)">25</text>
<text x="60.6" y="41.4" transform="rotate(90 60.6 41.4)">6R4</text>
<text x="81.8" y="41.1">6C1</text>
<text x="259.4" y="37.8">J108</text>
<text x="259.4" y="39.4">GPIO X5</text>
<text x="57.2" y="44.8" transform="rotate(90 57.2 44.8)">NC/10K0402</text>
<text x="60.6" y="46.5" transform="rotate(90 60.6 46.5)">10K</text>
<text x="81.6" y="42.5">1uF_6.3V</text>
<text x="101.9" y="49.5">6J4</text>
<text x="101.9" y="51.2">TFWF1-EBF1-1X0X</text>
<text x="53.3" y="66.3">6R6</text>
<text x="58.3" y="66.3">4.7K</text>
<text x="49.9" y="74.6">6R3</text>
<text x="54.9" y="74.6">22R</text>
<text x="49.9" y="79.7">6C2</text>
<text x="54.9" y="79.7">NC/10pF_NPO</text>
<text x="163.9" y="88">1K</text>
<text x="172.2" y="88">2R12</text>
<text x="191.2" y="88">2D7</text>
<text x="36.5" y="118.2">6D1</text>
<text x="36.5" y="119.9">TVS_0.4pF</text>
<text x="51.6" y="118.2">6D2</text>
<text x="66.7" y="118.2">6D3</text>
<text x="81.8" y="118.2">6D4</text>
<text x="96.8" y="118.2">6D5</text>
<text x="111.9" y="118.2">6D6</text>
<text x="129.7" y="119.9">6C5</text>
<text x="51.6" y="123.2">TVS_0.4pF</text>
<text x="66.7" y="123.2">TVS_0.4pF</text>
<text x="81.8" y="123.2">TVS_0.4pF</text>
<text x="96.8" y="123.2">TVS_0.4pF</text>
<text x="111.9" y="123.2">TVS_0.4pF</text>
<text x="129.7" y="121.9">1nF</text>
<text x="182.6" y="136.3">2R4</text>
<text x="182.6" y="138">4.7K_1%</text>
<text x="240.9" y="136.6">2R32</text>
<text x="177.3" y="143.3">2R31</text>
<text x="177.3" y="148.4">2C21</text>
<text x="190.7" y="148">ADC_KEY</text>
<text x="235.9" y="146.7">2C18</text>
<text x="237.6" y="148.4">NC/1nF</text>
<text x="249.3" y="148">KEY</text>
<text x="177.3" y="150">1nF</text>
<text x="190.7" y="151.7">2K1</text>
<text x="249.3" y="151.7">2K7</text>
<text x="113.6" y="160.1">2K8</text>
<text x="113.6" y="161.8">EMMC_KEY</text>
<text x="53.3" y="166.8">2K6</text>
<text x="54.9" y="163.4">2R200402_cc100R</text>
<text x="53.3" y="168.5">RST_KEY</text>
<text x="49.9" y="175.2">2C27</text>
<text x="56.6" y="175.2">NC/1nF</text>
</g>
<g font-size="1.5" fill="#f00">
<text x="233.2" y="21.7">RGMII_RXD1</text>
<text x="233.2" y="20">RGMII_RXD0</text>
<text x="233.8" y="23.4">RGMII_MDC</text>
<text x="233.2" y="25">RGMII_MDIO</text>
<text x="233.6" y="26.7">RGMII_TXD3</text>
<text x="233.1" y="46.8">OTG/DEVICE</text>
<text x="233.6" y="43.5">RGMII_TXD2</text>
<text x="233.6" y="45.1">RGMII_TXD0</text>
<text x="231.9" y="48.5">USB_PWR_EN</text>
<text x="233.2" y="50.2">RGMII_RXD3</text>
<text x="37.9" y="58.4">SD_D2_B</text>
<text x="37.9" y="55">SD_D0_B</text>
<text x="37.9" y="56.7">SD_D1_B</text>
<text x="67" y="56">SD_D1_B</text>
<text x="67" y="54.3">SD_D0_B</text>
<text x="67" y="57.7">SD_D2_B</text>
<text x="67" y="59.4">SD_D3_B</text>
<text x="80.4" y="54.3">SD_D2_B</text>
<text x="80.4" y="56">SD_D3_B</text>
<text x="80.4" y="57.7">SD_CMD_B</text>
<text x="36.4" y="61.9">SD_CMD_B</text>
<text x="37.9" y="60.1">SD_D3_B</text>
<text x="66.5" y="61">SD_CMD_B</text>
<text x="80.4" y="61">SD_CLK</text>
<text x="80.4" y="64.4">SD_D0_B</text>
<text x="32.7" y="67.6">CARD_EN_DET</text>
<text x="67" y="66.1">SD_CD</text>
<text x="80.4" y="66.1">SD_D1_B</text>
<text x="80.4" y="67.7">SD_CD</text>
<text x="36.8" y="75.3">SD_CLK_B</text>
<text x="68.7" y="74.4">SD_CLK</text>
<text x="151.1" y="88.9">SYS_LED</text>
<text x="36" y="116.5" transform="rotate(-90 36 116.5)">SD_D0_B</text>
<text x="51.1" y="115.5" transform="rotate(-90 51.1 115.5)">SD_D1_B</text>
<text x="66.2" y="115.5" transform="rotate(-90 66.2 115.5)">SD_D2_B</text>
<text x="81.2" y="115.5" transform="rotate(-90 81.2 115.5)">SD_D3_B</text>
<text x="96.3" y="116.5" transform="rotate(-90 96.3 116.5)">SD_CMD_B</text>
<text x="111.4" y="116.5" transform="rotate(-90 111.4 116.5)">SD_CLK</text>
<text x="126.5" y="116.5" transform="rotate(-90 126.5 116.5)">CARD_EN_DET</text>
<text x="164.2" y="143.1">ADC_KEY</text>
<text x="211" y="139">PWR_KEY_DET</text>
<text x="224.5" y="138.1">PWR_KEY_DET</text>
<text x="153.1" y="144">ADC_KEY</text>
<text x="26.1" y="160.8">PWR_RST</text>
<text x="95" y="165.8">EMMC_KEY</text>
</g>
<g font-size="1.5">
<text x="257.4" y="19.3">1</text>
<text x="257.4" y="21">2</text>
<text x="257.4" y="22.6">3</text>
<text x="257.4" y="24.3">4</text>
<text x="257.4" y="26">5</text>
<text x="257.4" y="27.7">6</text>
<text x="77.4" y="35.8">VDDAO_3.3V</text>
<text x="251" y="32.7">GND</text>
<text x="55.8" y="37.4">VDDAO_3.3V</text>
<text x="257.4" y="42.8">1</text>
<text x="257.4" y="44.4">2</text>
<text x="257.4" y="46.1">3</text>
<text x="257.4" y="47.8">4</text>
<text x="80.1" y="51.2">GND</text>
<text x="257.4" y="49.5">5</text>
<text x="257.4" y="51.1">6</text>
<text x="91.5" y="56.2">2</text>
<text x="91.5" y="57.8">3</text>
<text x="91.5" y="59.5">4</text>
<text x="91.5" y="54.5">1</text>
<text x="251" y="56.2">GND</text>
<text x="91.5" y="61.2">5</text>
<text x="91.5" y="62.9">6</text>
<text x="91.5" y="64.5">7</text>
<text x="90.6" y="69.6">10</text>
<text x="90.6" y="71.2">11</text>
<text x="91.5" y="66.2">8</text>
<text x="91.5" y="67.9">9</text>
<text x="90.6" y="72.9">12</text>
<text x="90.6" y="74.6">13</text>
<text x="48.2" y="81.3">GND</text>
<text x="85.1" y="81.3">GND</text>
<text x="185.6" y="84.7">RED</text>
<text x="185.6" y="86.4">LED0805</text>
<text x="34.8" y="124.9">0402_cc</text>
<text x="49.9" y="124.9">0402_cc</text>
<text x="65" y="124.9">0402_cc</text>
<text x="80.1" y="124.9">0402_cc</text>
<text x="95.2" y="124.9">0402_cc</text>
<text x="110.2" y="124.9">0402_cc</text>
<text x="186.8" y="131.3">VDDIO_AO18</text>
<text x="34.8" y="135">GND</text>
<text x="189.4" y="147.2">1</text>
<text x="191" y="147.2">3</text>
<text x="248" y="147.2">1</text>
<text x="249.7" y="147.2">3</text>
<text x="125.5" y="159.8">VDDIO_AO18</text>
<text x="189.4" y="156.2">2</text>
<text x="191" y="156.2">4</text>
<text x="248" y="156.2">2</text>
<text x="249.7" y="156.2">4</text>
<text x="111.6" y="165.1">2</text>
<text x="111.6" y="166.8">4</text>
<text x="119.8" y="165.1">1</text>
<text x="119.8" y="166.8">3</text>
<text x="49.6" y="171.8">2</text>
<text x="49.6" y="173.5">4</text>
<text x="57.8" y="171.8">1</text>
<text x="57.8" y="173.5">3</text>
<text x="61.6" y="180.2">GND</text>
<text x="221.4" y="190.1">Title</text>
<text x="221.4" y="195.1">Size</text>
<text x="223" y="196.8">A3</text>
<text x="228.1" y="195.1">Document</text>
<text x="236" y="195.1">Number</text>
<text x="276.6" y="195.1">Rev</text>
<text x="278.3" y="196.8">1.0</text>
<text x="221.4" y="200.1">Date:</text>
<text x="230.1" y="200.1">Tuesday, January 26, 2021</text>
<text x="254.9" y="200.1">Sheet</text>
<text x="263.2" y="200.1">11</text>
<text x="268.3" y="200.1">of</text>
<text x="273.3" y="200.1">14</text>
</g>
<g font-size="1.5" fill="#004000">
<text x="81.8" y="46.1">0402_cc</text>
<text x="60.6" y="53.2" transform="rotate(90 60.6 53.2)">04</text>
<text x="101.9" y="52.8">T-FLASH-A</text>
<text x="57.2" y="54.9" transform="rotate(90 57.2 54.9)">_cc</text>
<text x="60.6" y="54.9" transform="rotate(90 60.6 54.9)">02</text>
<text x="60.6" y="56.6" transform="rotate(90 60.6 56.6)">_cc</text>
<text x="58.3" y="67.9">0402_cc</text>
<text x="61.6" y="74.6">0402_cc</text>
<text x="54.9" y="81.3">0402_cc</text>
<text x="168.9" y="89.7">0402_cc</text>
<text x="129.7" y="123.9">0402_cc</text>
<text x="181.1" y="143.3">0402_cc1K</text>
<text x="182.6" y="139.6">0402_cc</text>
<text x="240.9" y="138.3">0402_cc1K</text>
<text x="177.3" y="151.7">0402_cc</text>
<text x="235.9" y="150">0402_cc</text>
<text x="56.6" y="176.8">0402_cc</text>
</g>
<g font-size="1.5" fill="#004080">
<text x="94.3" y="57.2">CD/DATA3</text>
<text x="94.3" y="58.9">CMD</text>
<text x="94.3" y="55.5">DATA2</text>
<text x="94.3" y="60.6">VDD</text>
<text x="94.3" y="62.2">CLK</text>
<text x="94.3" y="63.9">VSS</text>
<text x="94.3" y="65.6">DATA0</text>
<text x="94.3" y="67.3">DATA1</text>
<text x="94.3" y="68.9">CD</text>
<text x="94.3" y="70.6">G1</text>
<text x="94.3" y="72.3">G2</text>
<text x="94.3" y="74">G3</text>
<text x="94.3" y="75.6">G4</text>
<text x="37.2" y="122.7" transform="rotate(-90 37.2 122.7)">2</text>
<text x="37.2" y="120.2" transform="rotate(-90 37.2 120.2)">1</text>
<text x="52.3" y="122.7" transform="rotate(-90 52.3 122.7)">2</text>
<text x="52.3" y="120.2" transform="rotate(-90 52.3 120.2)">1</text>
<text x="67.4" y="122.7" transform="rotate(-90 67.4 122.7)">2</text>
<text x="67.4" y="120.2" transform="rotate(-90 67.4 120.2)">1</text>
<text x="82.5" y="122.7" transform="rotate(-90 82.5 122.7)">2</text>
<text x="82.5" y="120.2" transform="rotate(-90 82.5 120.2)">1</text>
<text x="97.5" y="122.7" transform="rotate(-90 97.5 122.7)">2</text>
<text x="97.5" y="120.2" transform="rotate(-90 97.5 120.2)">1</text>
<text x="112.6" y="122.7" transform="rotate(-90 112.6 122.7)">2</text>
<text x="112.6" y="120.2" transform="rotate(-90 112.6 120.2)">1</text>
</g>
<text font-size="1.4" x="177.3" y="153.1">close to CPU</text>
<g font-size="1.2">
<text x="35.4" y="7.5">5</text>
<text x="90.1" y="7.5">4</text>
<text x="144.8" y="7.5">3</text>
<text x="199.6" y="7.5">2</text>
<text x="254.3" y="7.5">1</text>
<text x="6.8" y="33.1">D</text>
<text x="282.1" y="33.1">D</text>
<text x="6.8" y="81.2">C</text>
<text x="282.1" y="81.2">C</text>
<text x="6.8" y="129.3">B</text>
<text x="282.1" y="129.3">B</text>
<text x="6.8" y="177.5">A</text>
<text x="282.1" y="177.5">A</text>
<text x="35.4" y="201.7">5</text>
<text x="90.1" y="201.7">4</text>
<text x="144.8" y="201.7">3</text>
<text x="199.6" y="201.7">2</text>
<text x="254.3" y="201.7">1</text>
</g>
</svg>
